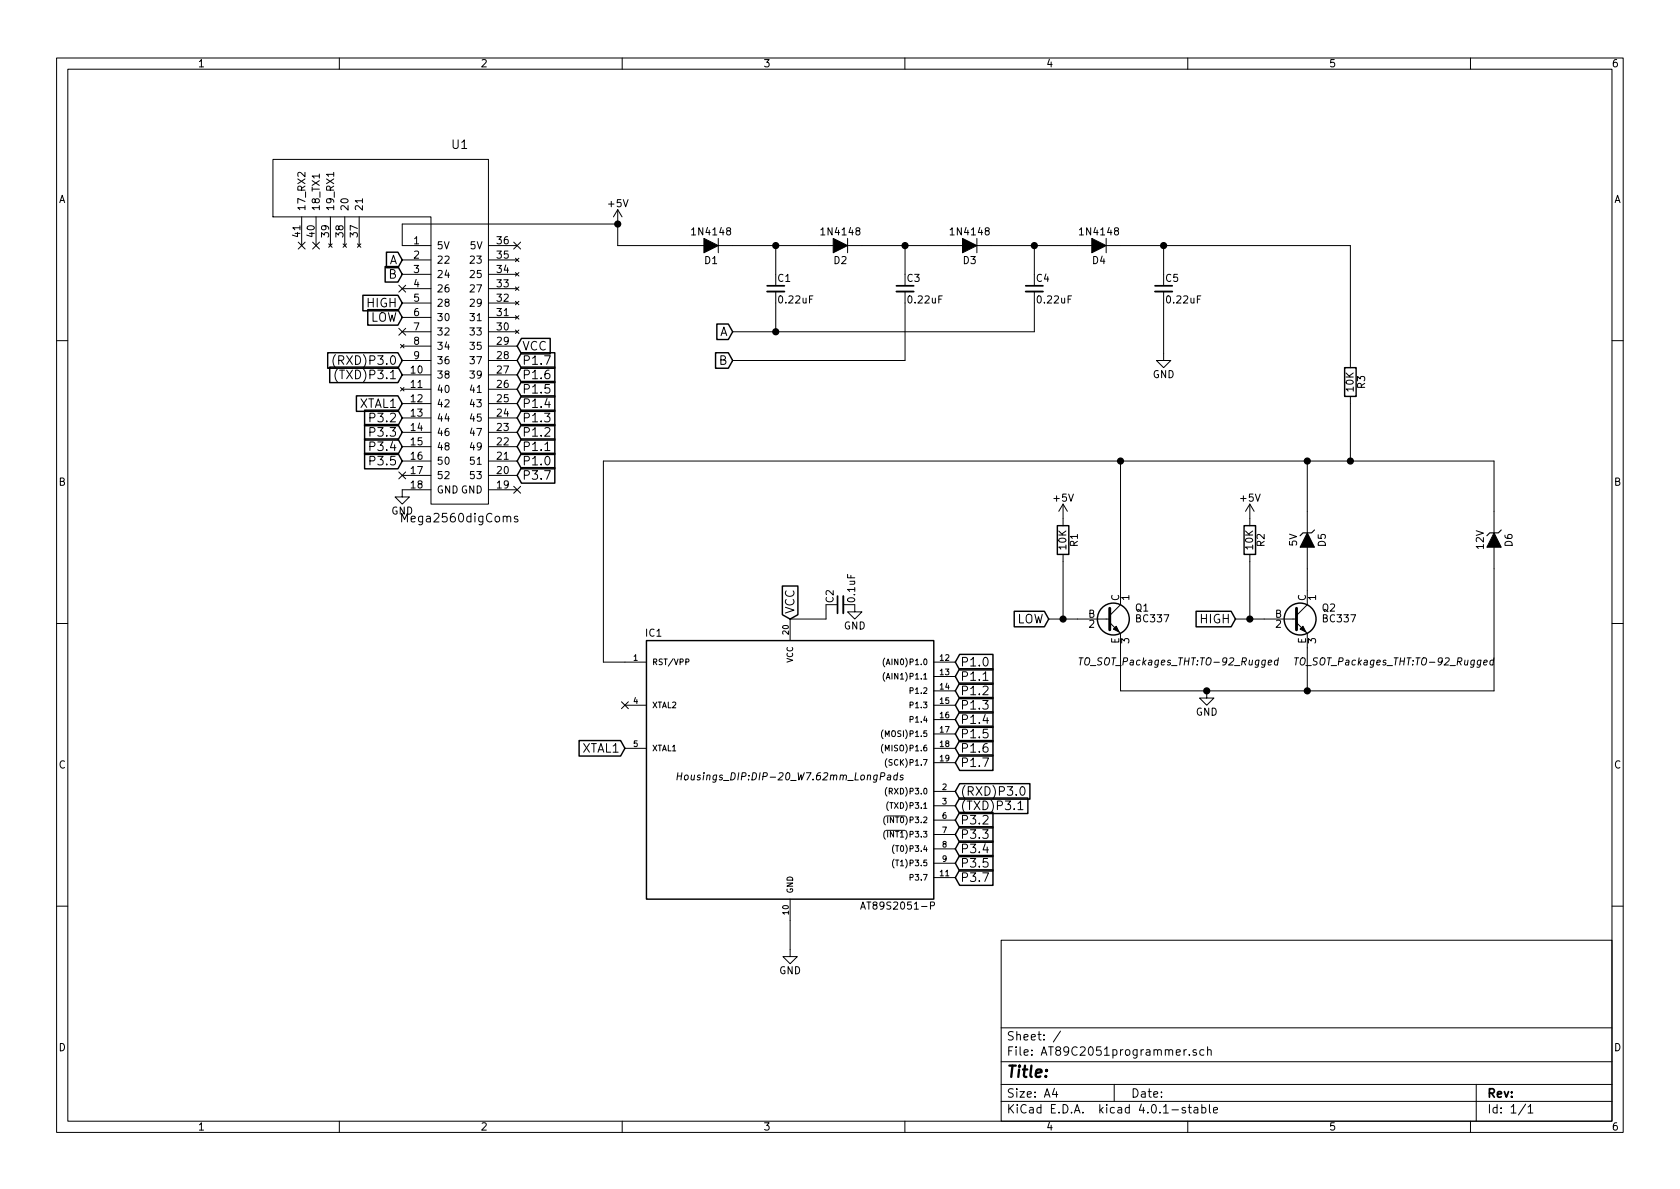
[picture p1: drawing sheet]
<svg xmlns="http://www.w3.org/2000/svg" width="297mm" height="210mm" viewBox="0 0 297 210" stroke-linecap="round" stroke-linejoin="round" font-family="sans-serif">
<g fill="none" stroke="#000" stroke-width=".18">
<path d="M10 10.3h277v189.9h-277zM12 12.2h273v186.1h-273zM60 10.3v1.9M110 10.3v1.9M160 10.3v1.9M210 10.3v1.9M260 10.3v1.9M48.3 28.2h38.1v60.9h-10.2v-50.8h-27.9zM53.3 38.3v5.1M55.9 38.3v5.1M56.5 30.8v.7M58.4 38.3v5.1"/>
<path d="M59 30.5v.7M61 38.3v5.1M63.5 38.3v5.1M109.2 39.6h-38.1v3.8h5.1M109.2 37.1v6.3h15.3M109.2 37.1l-.7 1.2M109.2 37.1l.8 1.2M52.7 42.8l1.2 1.2M53.9 42.8l-1.2 1.2M55.3 42.8l1.2 1.2M56.5 42.8l-1.2 1.2M58.1 43.1l.6 .6"/>
<path d="M58.7 43.1l-.6 .6M60.7 43.1l.6 .6M61.3 43.1l-.6 .6M63.2 43.1l.6 .6M63.8 43.1l-.6 .6M70.5 50.4l1.2 1.3M70.5 58.1l1.2 1.2M71.1 46h5.1M71.1 48.5h5.1M71.1 51h5.1M71.1 53.6h5.1M71.1 56.1h5.1"/>
<path d="M71.1 58.7h5.1M71.7 50.4l-1.2 1.3M71.7 58.1l-1.2 1.2M86.4 43.4h5M86.4 46h5M86.4 48.5h5M86.4 51h5M86.4 53.6h5M86.4 56.1h5M86.4 58.7h5M90.8 42.8l1.2 1.2M91.1 58.4l.6 .6"/>
<path d="M91.1 55.8l.6 .6M91.1 53.3l.6 .6M91.1 50.7l.6 .7M91.1 48.2l.6 .6M91.1 45.7l.6 .6M91.7 58.4l-.6 .6M91.7 48.2l-.6 .6M91.7 55.8l-.6 .6M91.7 53.3l-.6 .6M91.7 50.7l-.6 .7M91.7 45.7l-.6 .6M92 42.8l-1.2 1.2"/>
<path d="M127 43.4h20.3M127 42.2v2.5M137.2 43.4v5.1M137.2 51.6v7.1M149.9 43.4h20.3M149.9 42.2v2.5M160 43.4v5.1M160 51.6v12.1h-30.5M172.7 43.4h20.3M172.7 42.2v2.5M182.9 51.6v7.1h-53.4M182.9 43.4v5.1"/>
<path d="M195.6 43.4h43.2v21.6M195.6 42.2v2.5M205.7 51.6v12.1h1.3l-1.3 1.3-1.2-1.3h1.2M205.7 43.4v5.1M10 60.2h2M59.3 62.7a1.75 1.75 0 0 0 0 2.3M59.7 65.2a1.75 1.75 0 0 0 0 2.4M70.8 60.9l.6 .6M70.8 68.5l.6 .6M71.1 61.2h5.1M71.1 63.7h5.1M71.1 66.3h5.1"/>
<path d="M71.1 68.8h5.1M71.1 71.4h5.1M71.1 79h5.1M71.1 73.9h5.1M71.1 76.4h5.1M71.4 60.9l-.6 .6M71.4 68.5l-.6 .6M86.4 61.2h5M86.4 63.7h5M86.4 66.3h5M86.4 68.8h5M86.4 71.4h5"/>
<path d="M86.4 79h5M86.4 73.9h5M86.4 76.4h5M96.3 79.7h.9M238.8 70.1v11.4M285 60.2h2M70.5 83.5l1.2 1.2M71 92.3v-1.5l.5 1.1 .5-1.1v1.5M71.1 84.1h5.1M71.1 81.5h5.1M71.7 83.5l-1.2 1.2M76.2 86.6h-5.1v1.3h1.3l-1.3 1.2-1.3-1.2h1.3"/>
<path d="M86.4 84.1h5M86.4 81.5h5M86.4 86.6h5M90.8 86l1.2 1.2M91.5 91.4l-.3-.1-.3 .2 .1 .2 .5 .2v.3h-.6M92 86l-1.2 1.2M188 89.1v3.9M188 98v11.5M188 89.1l-.8 1.3M188 89.1l.7 1.3M198.1 81.5v25.4l-1.9 1.9M221 89.1v3.9"/>
<path d="M221 98v11.5M221 89.1l-.8 1.3M221 89.1l.7 1.3M231.1 81.5v12.7M231.1 96.8v10.1l-1.9 1.9M264.2 96.8v25.4h-66.1v-10.2l-1.9-1.9M264.2 94.2v-12.7h-157.5v35.6h7.6M10 110.3h2M121.3 117.1l.4-.1v-.4l-.4-.1v1M146 106.9v2.6h-6.3v3.8M149.1 106.9h2v1.3h1.3l-1.3 1.3-1.2-1.3h1.2M156.4 116.4a1.2 1.2 0 0 0 0 1.5"/>
<path d="M156.4 118.9a1.2 1.2 0 0 0 0 1.6M165.1 117.1h3.8M165.1 119.6h3.8M185.4 109.5h10.8M190.8 116.3h.7M191.2 116.3l-.2 1.3M218.4 109.5h10.8M226 116.8l-.4-.1-.3 .3v.5l.2 .1 .4-.1M226 116.3l-.1 1.3M228.9 116.3h.7M229.2 110.1l1.9 1.9v10.2M229.3 116.3l-.2 1.3"/>
<path d="M264.1 116.8l-.4-.1-.3 .3v.5l.2 .1 .4-.1M264.1 116.3l-.1 1.3M285 110.3h2M109.9 124.1l1.2 1.2M110.5 124.7h3.8M110.5 132.3h3.8M111.1 124.1l-1.2 1.2M119.8 137.2h.7M119.9 136.6l-.2 1.3M120.6 136.6l-.2 1.3M156.1 129.1a1.2 1.2 0 0 0 0 1.5M156.1 131.6a1.2 1.2 0 0 0 0 1.6"/>
<path d="M156.8 139.2a1.2 1.2 0 0 0 0 1.6M156.8 134.2a1.2 1.2 0 0 0 0 1.5M157 137.1h.5l-.1 .8M157.5 137.4l-.6 .1-.1 .2 .2 .2 .4-.1M158.6 137.1h-.3l-.3 .2 .1 .5h.5M158.7 136.6l-.2 1.3M159.7 137.1h-.3l-.2 .2 .1 .2h.3v.3h-.5M165.1 139.9h3.8M165.1 124.7h3.8M165.1 132.3h3.8M165.1 122.2h3.8M165.1 127.2h3.8"/>
<path d="M165.1 129.8h3.8M165.1 134.9h3.8M173.8 120.3h.9M180.6 139.2l.1-.1a.81 .81 0 0 1 .5 .8 .81 .81 0 0 1-.5 .7 .98 .98 0 0 1-.1-1.4zM213.4 122.2v1.2h1.2l-1.2 1.3-1.3-1.3h1.3M139.7 159v10.2h1.3l-1.3 1.2-1.3-1.2h1.3M156.5 144.3a1.2 1.2 0 0 0 0 1.6M156.5 146.9a1.2 1.2 0 0 0 0 1.5M156.7 144.3h3.3M156.7 146.8h3.3M157.1 141.8a1.2 1.2 0 0 0 0 1.5M158.1 149.4a1.2 1.2 0 0 0 0 1.5"/>
<path d="M158.1 151.9a1.2 1.2 0 0 0 0 1.6M165.1 142.5h3.8M165.1 145h3.8M165.1 147.6h3.8M165.1 150.1h3.8M165.1 152.6h3.8M165.1 155.2h3.8M180 142.1l.4-.4v1.5M180 143.2h.9M10 160.2h2M152.2 160.8l.4-1.3 .4 1.3M152.3 160.4h.6"/>
<path d="M164.5 160.2l.6-.1 .1-.5-.7-.1v1.3M177 166.3h108v32h-108zM285 160.2h2M60 198.3v1.9M110 198.3v1.9M160 198.3v1.9M177 194.8h108M177 191.8h108M177 187.8h108M177 181.8h108M186.4 192.5l-.3 1h.9M186.8 193v1"/>
<path d="M187.5 182.3l-1.3 2M197 191.8v3M209.6 195.9a.37 .37 0 0 0-.6 .1l.1 .3 .5 .1 .1 .1-.3 .3-.4-.1M209.8 185.6l-.5 .3M210 198.3v1.9M210.1 195.8h.5M210.3 195.3v1.3l.3 .2M210.3 186.5v.1M211.2 195.9h.5l.1 .9M211.5 185.7a.37 .37 0 0 0-.6 .1l.1 .2 .5 .2 .1 .1-.2 .3-.5-.1M211.8 196.2l-.5 .1-.2 .2 .2 .3 .5-.1M212.5 195.9l.4-.1 .3 .3-.1 .6h-.6"/>
<path d="M212.5 195.3v1.5M212.9 185.7l-.5-.1-.3 .3 .1 .6 .2 .1 .5-.1M213.5 185.7l.2-.1 .4 .1v.9M213.5 185.1v1.5M213.8 195.3v1.3l.2 .2M214.6 196.3l.7-.1-.1-.3-.4-.1-.2 .2v.7h.6M260 198.3v1.9M261 191.8v6.5M269.7 195.2l-1.2 2M270.2 195.8l.4-.5v1.5M270.2 196.8h.8"/>
</g>
<g fill="none" stroke="#000" stroke-width=".25">
<path d="M64.2 52.2h6.2l.7 1.4-.7 1.4h-6.2zM65 54.8h5.4l.7 1.3-.7 1.4h-5.4zM68.1 47.1h2.3l.7 1.4-.7 1.4h-2.3zM68.3 44.6h2.1l.7 1.4-.7 1.3h-2.1zM92.2 59.8h5.1v2.8h-5.1l-.8-1.4zM126.7 57.3h2.1l.7 1.4-.7 1.3h-2.1zM57.9 62.4h12.5l.7 1.3-.7 1.4h-12.5zM58.3 64.9h12.1l.7 1.4-.7 1.4h-12.1zM63 70h7.4l.7 1.4-.7 1.3h-7.4zM64.5 72.5h5.9l.7 1.4-.7 1.4h-5.9zM64.5 75.1h5.9l.7 1.3-.7 1.4h-5.9zM64.5 77.6h5.9l.7 1.4-.7 1.4h-5.9z"/>
<path d="M92.2 77.6h5.9v2.8h-5.9l-.8-1.4zM92.2 75.1h5.9v2.7h-5.9l-.8-1.4zM92.2 72.5h5.9v2.8h-5.9l-.8-1.4zM92.2 70h5.9v2.7h-5.9l-.8-1.3zM92.2 67.5h5.9v2.7h-5.9l-.8-1.4zM92.2 64.9h5.9v2.8h-5.9l-.8-1.4zM92.2 62.4h5.9v2.7h-5.9l-.8-1.4zM126.5 62.4h2.3l.7 1.3-.7 1.4h-2.3zM237.7 65h2.1v5.1h-2.1zM64.5 80.2h5.9l.7 1.3-.7 1.4h-5.9zM92.2 82.7h5.9v2.7h-5.9l-.8-1.3zM92.2 80.2h5.9v2.7h-5.9l-.8-1.4z"/>
<path d="M186.9 93h2.1v5h-2.1zM220 93h2v5h-2zM114.3 113.3h50.8v45.7h-50.8zM138.3 103.6h2.8v5.1l-1.4 .8-1.4-.8zM169.7 115.7h5.9v2.8h-5.9l-.8-1.4zM169.7 118.3h5.9v2.7h-5.9l-.8-1.4zM179.3 108.1h5.4l.7 1.4-.7 1.3h-5.4zM211.5 108.1h6.2l.7 1.4-.7 1.3h-6.2zM102.4 131h7.3l.8 1.3-.8 1.4h-7.3zM169.7 120.8h5.9v2.7h-5.9l-.8-1.3zM169.7 123.3h5.9v2.8h-5.9l-.8-1.4zM169.7 125.9h5.9v2.7h-5.9l-.8-1.4z"/>
<path d="M169.7 128.4h5.9v2.8h-5.9l-.8-1.4zM169.7 131h5.9v2.7h-5.9l-.8-1.4zM169.7 133.5h5.9v2.7h-5.9l-.8-1.3zM169.7 138.6h12.4v2.7h-12.4l-.8-1.4zM169.7 143.7h5.9v2.7h-5.9l-.8-1.4zM169.7 146.2h5.9v2.7h-5.9l-.8-1.3zM169.7 148.7h5.9v2.8h-5.9l-.8-1.4zM169.7 151.3h5.9v2.7h-5.9l-.8-1.4zM169.7 153.8h5.9v2.8h-5.9l-.8-1.4zM169.7 141.1h12v2.8h-12l-.8-1.4z"/>
<circle cx="196.8" cy="109.5" r="2.82"/>
<circle cx="229.9" cy="109.5" r="2.82"/>
</g>
<path d="M124.5 42.2l2.5 1.2-2.5 1.3zM147.3 42.2l2.6 1.2-2.6 1.3zM170.2 42.2l2.5 1.2-2.5 1.3zM193 42.2l2.6 1.2-2.6 1.3zM231.1 94.2l1.3 2.6h-2.5zM264.2 94.2l1.2 2.6h-2.5zM196.8 111.2l.6-.5 .5 1.1zM229.9 111.2l.5-.5 .5 1.1z" fill="#000" stroke="#000" stroke-width=".18"/>
<path d="M135.6 51.6h3.1M158.5 51.6h3M181.4 51.6h3M204.2 51.6h3.1M149.1 105.4v3.1" fill="none" stroke="#000" stroke-width=".33"/>
<path d="M135.6 50.5h3.1M158.5 50.5h3M181.4 50.5h3M204.2 50.5h3.1M148.1 105.4v3.1" fill="none" stroke="#000" stroke-width=".3"/>
<g fill="#000" stroke="#000" stroke-width=".25">
<circle cx="109.2" cy="39.6" r=".51"/>
<circle cx="137.2" cy="43.4" r=".51"/>
<circle cx="137.2" cy="58.7" r=".51"/>
<circle cx="160" cy="43.4" r=".51"/>
<circle cx="182.9" cy="43.4" r=".51"/>
<circle cx="205.7" cy="43.4" r=".51"/>
<circle cx="198.1" cy="81.5" r=".51"/>
<circle cx="231.1" cy="81.5" r=".51"/>
<circle cx="238.8" cy="81.5" r=".51"/>
<circle cx="188" cy="109.5" r=".51"/>
<circle cx="221" cy="109.5" r=".51"/>
<circle cx="213.4" cy="122.2" r=".51"/>
<circle cx="231.1" cy="122.2" r=".51"/>
</g>
<path d="M232.4 93.7l-.5 .5h-1.5l-.5 .5M265.4 93.7l-.5 .5h-1.5l-.5 .5" fill="none" stroke="#000" stroke-width=".2"/>
<path d="M196.2 107.6v3.8M229.2 107.6v3.8" fill="none" stroke="#000" stroke-width=".51"/>
<text font-size="2.8" x="178" y="190.5">Title:</text>
<g font-size="2.1">
<text x="79.9" y="26.3">U1</text>
<text x="68.7" y="46.7">A</text>
<text x="68.7" y="49.3">B</text>
<text x="64.9" y="54.4">HIGH</text>
<text x="65.3" y="56.9">LOW</text>
<text x="127.1" y="59.4">A</text>
<text x="59.9" y="64.5">(RXD)P3.0</text>
<text x="92.4" y="64.5">P1.7</text>
<text x="92.4" y="62">VCC</text>
<text x="127.1" y="64.5">B</text>
<text x="60.2" y="67.1">(TXD)P3.1</text>
<text x="92.4" y="69.6">P1.5</text>
<text x="92.4" y="67.1">P1.6</text>
<text x="63.5" y="72.1">XTAL1</text>
<text x="65.8" y="74.7">P3.2</text>
<text x="65.8" y="77.2">P3.3</text>
<text x="92.4" y="77.2">P1.2</text>
<text x="92.4" y="74.7">P1.3</text>
<text x="92.4" y="72.1">P1.4</text>
<text x="65.8" y="79.8">P3.4</text>
<text x="65.8" y="82.3">P3.5</text>
<text x="92.4" y="82.3">P1.0</text>
<text x="92.4" y="79.8">P1.1</text>
<text x="92.4" y="84.8">P3.7</text>
<text x="71.7" y="92.4">Mega2560digComs</text>
<text x="140.5" y="108.6" transform="rotate(-90 140.5 108.6)">VCC</text>
<text x="179.6" y="110.2">LOW</text>
<text x="212.2" y="110.2">HIGH</text>
<text x="169.8" y="117.9">P1.0</text>
<text x="169.8" y="120.4">P1.1</text>
<text x="169.8" y="122.9">P1.2</text>
<text x="169.8" y="125.5">P1.3</text>
<text x="169.8" y="128">P1.4</text>
<text x="169.8" y="130.6">P1.5</text>
<text x="102.8" y="133.1">XTAL1</text>
<text x="169.8" y="133.1">P1.6</text>
<text x="169.8" y="135.6">P1.7</text>
<text x="169.8" y="143.3">(TXD)P3.1</text>
<text x="169.8" y="140.7">(RXD)P3.0</text>
<text x="169.8" y="145.8">P3.2</text>
<text x="169.8" y="148.3">P3.3</text>
<text x="169.8" y="150.9">P3.4</text>
<text x="169.8" y="153.4">P3.5</text>
<text x="169.8" y="156">P3.7</text>
<text x="178" y="184">Sheet: /</text>
<text x="178" y="186.7">File: AT89C2051programmer.sch</text>
<text x="178" y="196.9">KiCad E.D.A. kicad 4.0.1-stable</text>
<text x="178" y="194.1">Size: A4</text>
<text x="200" y="194.1">Date:</text>
<text x="263" y="194.1">Rev:</text>
<text x="263" y="196.9">Id: 1/1</text>
</g>
<g font-size="1.8">
<text x="35" y="11.9">1</text>
<text x="85" y="11.9">2</text>
<text x="135" y="11.9">3</text>
<text x="185" y="11.9">4</text>
<text x="235" y="11.9">5</text>
<text x="285" y="11.9">6</text>
<text x="10.4" y="35.9">A</text>
<text x="285.4" y="35.9">A</text>
<text x="53.1" y="41.9" transform="rotate(-90 53.1 41.9)">41</text>
<text x="54" y="37.3" transform="rotate(-90 54 37.3)">17_RX2</text>
<text x="55.6" y="41.9" transform="rotate(-90 55.6 41.9)">40</text>
<text x="56.5" y="37.3" transform="rotate(-90 56.5 37.3)">18_TX1</text>
<text x="58.2" y="41.9" transform="rotate(-90 58.2 41.9)">39</text>
<text x="59.1" y="37.3" transform="rotate(-90 59.1 37.3)">19_RX1</text>
<text x="60.7" y="41.9" transform="rotate(-90 60.7 41.9)">38</text>
<text x="61.6" y="37.3" transform="rotate(-90 61.6 37.3)">20</text>
<text x="63.2" y="41.9" transform="rotate(-90 63.2 41.9)">37</text>
<text x="64.1" y="37.3" transform="rotate(-90 64.1 37.3)">21</text>
<text x="107.6" y="36.6">+5V</text>
<text x="122.6" y="41.6">1N4148</text>
<text x="145.5" y="41.6">1N4148</text>
<text x="168.4" y="41.6">1N4148</text>
<text x="191.2" y="41.6">1N4148</text>
<text x="73.2" y="43.2">1</text>
<text x="73.2" y="45.7">2</text>
<text x="77.2" y="44.1">5V</text>
<text x="77.2" y="46.6">22</text>
<text x="83.2" y="44.1">5V</text>
<text x="83.4" y="46.6">23</text>
<text x="87.9" y="45.7">35</text>
<text x="87.9" y="43.2">36</text>
<text x="124.6" y="46.7">D1</text>
<text x="147.5" y="46.7">D2</text>
<text x="170.3" y="46.7">D3</text>
<text x="193.2" y="46.7">D4</text>
<text x="73.2" y="48.3">3</text>
<text x="73.2" y="50.8">4</text>
<text x="73.2" y="53.3">5</text>
<text x="77.2" y="49.1">24</text>
<text x="77.2" y="51.7">26</text>
<text x="83.4" y="51.7">27</text>
<text x="83.4" y="49.1">25</text>
<text x="87.9" y="53.3">32</text>
<text x="87.9" y="50.8">33</text>
<text x="87.9" y="48.3">34</text>
<text x="137.5" y="49.8">C1</text>
<text x="137.9" y="53.6">0.22uF</text>
<text x="160.4" y="49.8">C3</text>
<text x="160.7" y="53.6">0.22uF</text>
<text x="183.3" y="49.8">C4</text>
<text x="183.6" y="53.6">0.22uF</text>
<text x="206.1" y="49.8">C5</text>
<text x="206.5" y="53.6">0.22uF</text>
<text x="73.2" y="55.9">6</text>
<text x="73.2" y="58.4">7</text>
<text x="77.2" y="54.2">28</text>
<text x="77.2" y="56.8">30</text>
<text x="77.2" y="59.3">32</text>
<text x="83.4" y="59.3">33</text>
<text x="83.4" y="56.8">31</text>
<text x="83.4" y="54.2">29</text>
<text x="87.9" y="58.4">30</text>
<text x="87.9" y="55.9">31</text>
<text x="73.2" y="61">8</text>
<text x="73.2" y="63.5">9</text>
<text x="77.2" y="61.8">34</text>
<text x="77.2" y="64.4">36</text>
<text x="83.4" y="64.4">37</text>
<text x="83.4" y="61.8">35</text>
<text x="87.9" y="63.5">28</text>
<text x="87.9" y="61">29</text>
<text x="72.7" y="66">10</text>
<text x="72.7" y="68.6">11</text>
<text x="72.7" y="71.1">12</text>
<text x="77.2" y="66.9">38</text>
<text x="77.2" y="69.5">40</text>
<text x="83.4" y="69.5">41</text>
<text x="83.4" y="66.9">39</text>
<text x="87.9" y="71.1">25</text>
<text x="87.9" y="68.6">26</text>
<text x="87.9" y="66">27</text>
<text x="203.8" y="66.8">GND</text>
<text x="239.3" y="69.2" transform="rotate(-90 239.3 69.2)">10K</text>
<text x="241.4" y="68.7" transform="rotate(-90 241.4 68.7)">R3</text>
<text x="72.7" y="73.7">13</text>
<text x="72.7" y="76.2">14</text>
<text x="77.2" y="72">42</text>
<text x="77.2" y="74.5">44</text>
<text x="77.2" y="77.1">46</text>
<text x="83.4" y="77.1">47</text>
<text x="83.4" y="74.5">45</text>
<text x="83.4" y="72">43</text>
<text x="87.9" y="76.2">23</text>
<text x="87.9" y="73.7">24</text>
<text x="72.7" y="78.7">15</text>
<text x="72.7" y="81.3">16</text>
<text x="72.7" y="83.8">17</text>
<text x="77.2" y="79.6">48</text>
<text x="77.2" y="82.2">50</text>
<text x="83.4" y="82.2">51</text>
<text x="83.4" y="79.6">49</text>
<text x="87.9" y="83.8">20</text>
<text x="87.9" y="81.3">21</text>
<text x="87.9" y="78.7">22</text>
<text x="10.4" y="85.9">B</text>
<text x="72.7" y="86.4">18</text>
<text x="77.2" y="84.7">52</text>
<text x="77.2" y="87.2">GNDGND</text>
<text x="83.4" y="84.7">53</text>
<text x="87.9" y="86.4">19</text>
<text x="186.4" y="88.7">+5V</text>
<text x="219.4" y="88.7">+5V</text>
<text x="285.4" y="85.9">B</text>
<text x="69.2" y="91">GND</text>
<text x="188.5" y="97.1" transform="rotate(-90 188.5 97.1)">10K</text>
<text x="190.6" y="96.6" transform="rotate(-90 190.6 96.6)">R1</text>
<text x="221.5" y="97.1" transform="rotate(-90 221.5 97.1)">10K</text>
<text x="223.6" y="96.6" transform="rotate(-90 223.6 96.6)">R2</text>
<text x="229.3" y="96.6" transform="rotate(-90 229.3 96.6)">5V</text>
<text x="234.4" y="96.6" transform="rotate(-90 234.4 96.6)">D5</text>
<text x="262.3" y="97.1" transform="rotate(-90 262.3 97.1)">12V</text>
<text x="267.4" y="96.6" transform="rotate(-90 267.4 96.6)">D6</text>
<text x="147.4" y="106.5" transform="rotate(-90 147.4 106.5)">C2</text>
<text x="151.2" y="106.3" transform="rotate(-90 151.2 106.3)">0.1uF</text>
<text x="197.9" y="106.3" transform="rotate(-90 197.9 106.3)">C</text>
<text x="199.6" y="106.1" transform="rotate(-90 199.6 106.1)">1</text>
<text x="230.9" y="106.3" transform="rotate(-90 230.9 106.3)">C</text>
<text x="232.7" y="106.1" transform="rotate(-90 232.7 106.1)">1</text>
<text x="114.2" y="112.6">IC1</text>
<text x="149.2" y="111.3">GND</text>
<text x="192.4" y="109.2">B</text>
<text x="192.6" y="111">2</text>
<text x="197.9" y="113.9" transform="rotate(-90 197.9 113.9)">E</text>
<text x="199.6" y="113.8" transform="rotate(-90 199.6 113.8)">3</text>
<text x="200.8" y="108.1">Q1</text>
<text x="201" y="110">BC337</text>
<text x="225.4" y="109.2">B</text>
<text x="225.6" y="111">2</text>
<text x="230.9" y="113.9" transform="rotate(-90 230.9 113.9)">E</text>
<text x="232.7" y="113.8" transform="rotate(-90 232.7 113.8)">3</text>
<text x="233.8" y="108.1">Q2</text>
<text x="234" y="110">BC337</text>
<text x="191.5" y="117.6">TO_SOT_Packages_THT:TO-92_Rugged</text>
<text x="229.6" y="117.6">TO_SOT_Packages_THT:TO-92_Rugged</text>
<text x="211.4" y="126.5">GND</text>
<text x="10.4" y="135.9">C</text>
<text x="121.3" y="138">Housings_DIP:DIP-20_W7.62mm_LongPads</text>
<text x="285.4" y="135.9">C</text>
<text x="153.2" y="160.8">AT89S2051-P</text>
<text x="137.7" y="172.3">GND</text>
<text x="10.4" y="185.9">D</text>
<text x="285.4" y="185.9">D</text>
<text x="35" y="199.9">1</text>
<text x="85" y="199.9">2</text>
<text x="135" y="199.9">3</text>
<text x="185" y="199.9">4</text>
<text x="235" y="199.9">5</text>
<text x="285" y="199.9">6</text>
</g>
<g font-size="1.4">
<text x="139.4" y="112.2" transform="rotate(-90 139.4 112.2)">20</text>
<text x="112" y="116.8">1</text>
<text x="115.3" y="117.6">RST/VPP</text>
<text x="140.2" y="117.3" transform="rotate(-90 140.2 117.3)">VCC</text>
<text x="157" y="117.6">(AIN0)P1.0</text>
<text x="166.2" y="116.8">12</text>
<text x="166.2" y="119.4">13</text>
<text x="112" y="124.5">4</text>
<text x="115.3" y="125.2">XTAL2</text>
<text x="157" y="120.1">(AIN1)P1.1</text>
<text x="161.2" y="122.7">P1.2</text>
<text x="161.2" y="125.2">P1.3</text>
<text x="166.2" y="121.9">14</text>
<text x="166.2" y="124.5">15</text>
<text x="156.6" y="130.3">(MOSI)P1.5</text>
<text x="161.2" y="127.8">P1.4</text>
<text x="166.2" y="127">16</text>
<text x="166.2" y="129.5">17</text>
<text x="112" y="132.1">5</text>
<text x="115.3" y="132.8">XTAL1</text>
<text x="156.6" y="132.8">(MISO)P1.6</text>
<text x="157.3" y="135.4">(SCK)P1.7</text>
<text x="166.2" y="132.1">18</text>
<text x="166.2" y="134.6">19</text>
<text x="157.3" y="140.5">(RXD)P3.0</text>
<text x="157.4" y="143">(TXD)P3.1</text>
<text x="166.6" y="139.7">2</text>
<text x="166.6" y="142.2">3</text>
<text x="157.2" y="145.5">(INT0)P3.2</text>
<text x="157.2" y="148.1">(INT1)P3.3</text>
<text x="166.6" y="144.8">6</text>
<text x="166.6" y="147.3">7</text>
<text x="166.6" y="149.9">8</text>
<text x="158.6" y="150.6">(T0)P3.4</text>
<text x="158.6" y="153.2">(T1)P3.5</text>
<text x="161.2" y="155.7">P3.7</text>
<text x="166.2" y="154.9">11</text>
<text x="166.6" y="152.4">9</text>
<text x="139.4" y="161.7" transform="rotate(-90 139.4 161.7)">10</text>
<text x="140.2" y="158" transform="rotate(-90 140.2 158)">GND</text>
</g>
</svg>
